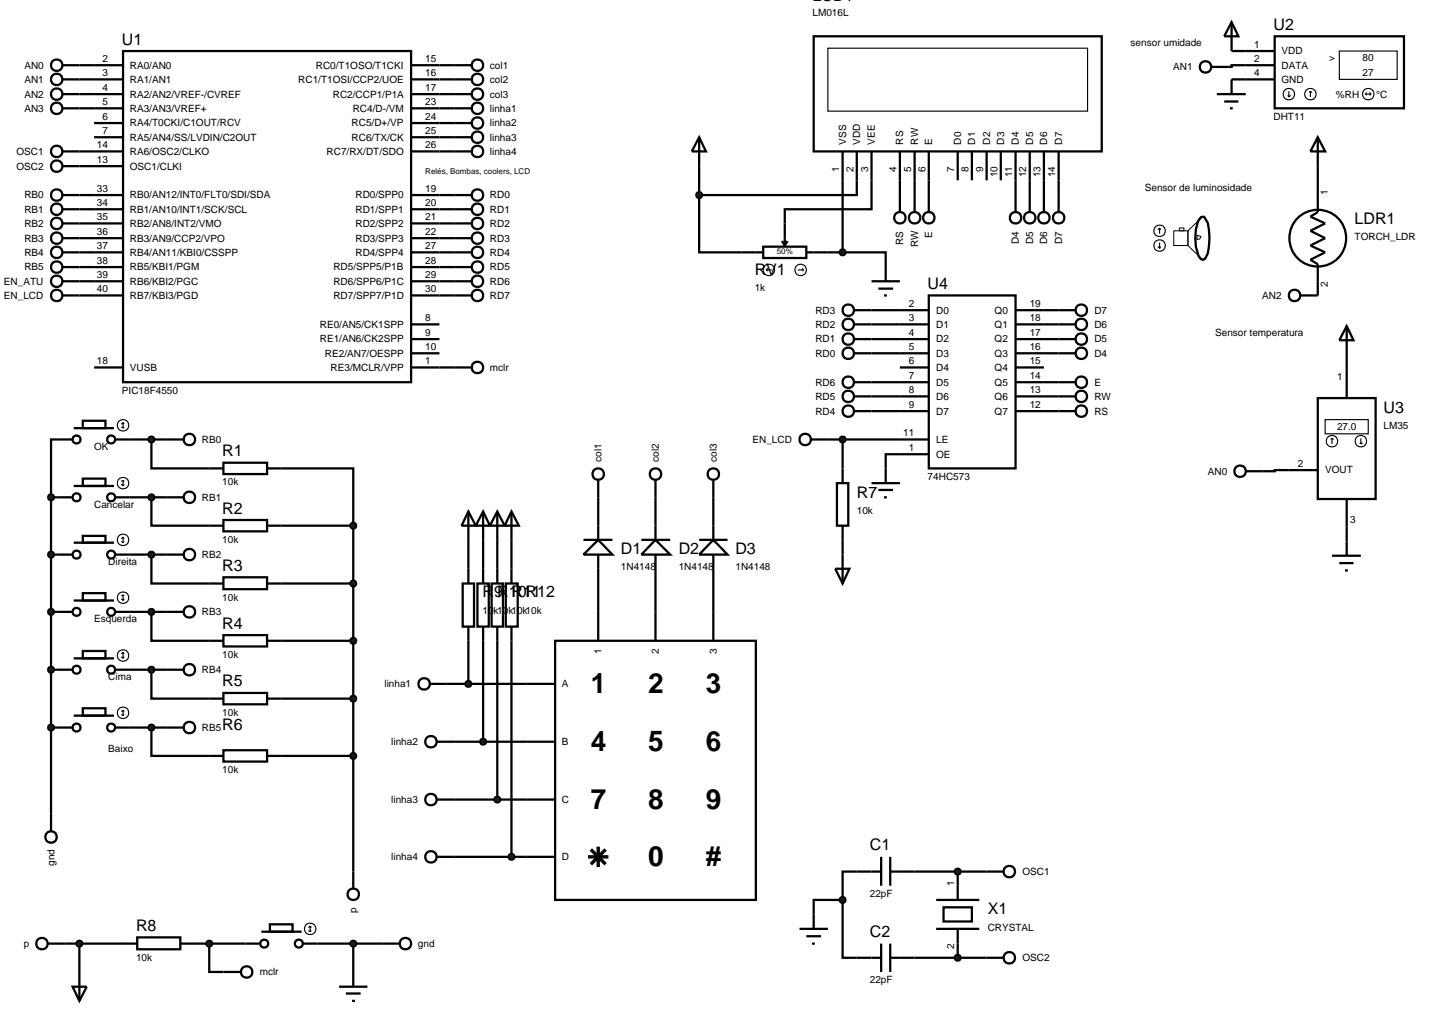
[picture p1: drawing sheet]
<svg xmlns="http://www.w3.org/2000/svg" width="257mm" height="180mm" viewBox="0 0 257 180" stroke-linecap="round" stroke-linejoin="round" font-family="sans-serif">
<g fill="none" stroke="#000" stroke-width=".4">
<path d="M14 11.5h7.7M14 14h7.7M14 19.1h7.7M14 16.6h7.7M21.7 9h50.8v58.4h-50.8zM72.5 11.5h7.6M72.5 14h7.6M72.5 19.1h7.6M72.5 16.6h7.6M217.2 14h2.5M217.2 9h2.5M219.7 11.5h-2.5v.3h-.6"/>
<path d="M14 34.4h7.7M14 36.9h7.7M14 39.4h7.7M14 26.7h7.7M14 29.3h7.7M16.6 24.2h5.1M16.6 21.7h5.1M72.5 34.4h7.6M72.5 36.9h7.6M72.5 39.4h7.6M72.5 26.7h7.6M72.5 24.2h7.6"/>
<path d="M72.5 21.7h7.6M123.3 34.4v10.1h7.5M123.3 29.3v5.1M148.6 31.8v12.7M151.1 31.8v2.6h-27.8M153.7 31.8v5.1h-15.3v2.5M158.7 31.8v2.6M161.3 31.8v2.6M163.8 31.8v2.6M179.1 31.8v2.6M181.6 31.8v2.6M184.1 31.8v2.6"/>
<path d="M186.7 31.8v2.6M232.4 29.3v5.1M14 42h7.7M14 44.5h7.7M14 47.1h7.7M14 49.6h7.7M14 52.1h7.7M72.5 42h7.6M72.5 44.5h7.6M72.5 47.1h7.6M72.5 49.6h7.6M72.5 52.1h7.6"/>
<path d="M72.5 57.2h5M72.5 59.8h5M146 44.5h2.6M148.6 44.5h7.6v2.6M153.7 54.7h5M153.7 57.2h5M153.7 59.8h5M184.1 54.7h2.6M184.1 57.2h2.6M184.1 59.8h2.6M232.4 49.6v2.5M10.2 77.5h-1.2v10.2"/>
<path d="M16.6 64.8h5.1M22.9 77.5h6.4M26.7 77.5v5.1h10.2M72.5 64.8h7.6M72.5 62.3h5M146 77.5h12.7M148.6 77.5v5.1M153.7 62.3h5M153.7 67.4h5M153.7 69.9h5M153.7 72.5h5M184.1 62.3h2.6"/>
<path d="M184.1 67.4h2.6M184.1 69.9h2.6M184.1 72.5h2.6M237.5 62.6v2.5M9 87.7v55.8M9 97.8h1.2M9 87.7h1.2M22.9 97.8h6.4M22.9 87.7h6.4M26.7 87.7v5h10.2M26.7 97.8v5.1h10.2M49.6 82.6h12.7v10.1"/>
<path d="M49.6 92.7h12.7M62.3 92.7v61M82.6 95.2v5.1M85.2 95.2v5.1M87.7 95.2v5.1M90.2 95.2v5.1M105.5 87.7v5M115.6 87.7v5M125.8 87.7v5M148.6 95.2v2.6M158.7 80.1h-2.5v2.5M227.3 82.9h-2.5v.2h-2.1"/>
<path d="M237.5 92.9v2.6M9 118.1h1.2M9 107.9h1.2M22.9 118.1h6.4M22.9 107.9h6.4M26.7 107.9v5.1h10.2M26.7 118.1v5.1h10.2M49.6 102.9h12.7M49.6 113h12.7M82.6 113v7.6M85.2 113v17.8M87.7 113v28"/>
<path d="M90.2 113v38.1M105.5 100.3v7.6M115.6 100.3v7.6M125.8 100.3v7.6M9 128.3h1.2M22.9 128.3h6.4M26.7 128.3v5h10.2M49.6 123.2h12.7M49.6 133.3h12.7M75.8 120.6h17M77 130.8h15.8M77 141h15.8"/>
<path d="M80.1 151.1h12.7M148.6 158.7v10.2h6.8M148.6 158.7h-5.1v5.1M155.4 153.7h-6.8v5M155.4 151.1v5.1M157 153.7h20M157 151.1v5.1M165.1 158.7h7.6M166.4 160h5v2.5h-5zM168.9 153.7v5M11.5 166.4h10.2M14 166.4v5"/>
<path d="M34.4 166.4h8.9M36.9 166.4v5h2.5M56 166.4h11.4M62.3 166.4v5M141 163.8h5M142.2 165.1h2.6M143.2 166.4h.5M155.4 166.4v5M157 168.9h20M157 166.4v5M165.1 163.8h7.6M168.9 163.8v5.1"/>
<circle cx="74.8" cy="120.6" r="1.01"/>
<circle cx="76" cy="130.8" r="1.01"/>
<circle cx="76" cy="141" r="1.01"/>
<circle cx="178" cy="153.7" r="1.01"/>
<circle cx="178" cy="168.9" r="1.01"/>
</g>
<g fill="#004000" stroke="#000" stroke-width=".4">
<path d="M148.3 158.3l.3-.1-.5 .5zM148.6 158.2l.3 .1 .2 .4zM149.1 158.7l-.2 .4-.3 .1zM148.1 158.7l.5 .5-.4-.2z"/>
<path d="M168.6 168.5l.3-.1-.5 .5zM168.9 168.4l.4 .2 .1 .3zM169.4 168.9l-.2 .4-.3 .1zM168.4 168.9l.5 .5-.3-.1z"/>
<path d="M168.5 153.4l.4-.2-.5 .5zM168.9 153.2l.3 .1 .2 .4zM169.4 153.7l-.2 .4-.3 .1zM168.4 153.7l.5 .5-.3-.1z"/>
</g>
<g fill="#004000">
<path d="M148.6 158.2l.5 .5-.5 .5-.5-.5z"/>
<path d="M168.4 168.9l.5-.5 .5 .5-.5 .5z"/>
<path d="M168.4 153.7l.5-.5 .5 .5-.5 .5z"/>
</g>
<g fill="none" stroke="#000" stroke-width=".4">
<path d="M11 11.5h3M11 14h3M10.2 77.5h2.6M13 75.5h7.1M14.6 74.2h4v1.3h-4zM20.4 77.5h2.5M10.2 87.7h2.6M10.2 97.8h2.6M13 85.7h7.1M13 95.7h7.1M14.6 84.4h4v1.3h-4zM14.6 94.5h4v1.2h-4z"/>
<path d="M20.4 87.7h2.5M20.4 97.8h2.5M10.2 107.9h2.6M10.2 118.1h2.6M13 105.9h7.1M13 116.1h7.1M14.6 104.6h4v1.3h-4zM14.6 114.8h4v1.3h-4zM20.4 107.9h2.5M20.4 118.1h2.5M10.2 128.3h2.6M13 126.2h7.1"/>
<path d="M14.6 124.9h4v1.3h-4zM20.4 128.3h2.5"/>
<circle cx="10" cy="14" r="1.01"/>
<circle cx="10" cy="11.5" r="1.01"/>
<circle cx="13.5" cy="77.5" r=".7"/>
<circle cx="19.6" cy="77.5" r=".7"/>
<circle cx="13.5" cy="97.8" r=".7"/>
<circle cx="13.5" cy="87.7" r=".7"/>
<circle cx="19.6" cy="97.8" r=".7"/>
<circle cx="19.6" cy="87.7" r=".7"/>
<circle cx="13.5" cy="107.9" r=".7"/>
<circle cx="13.5" cy="118.1" r=".7"/>
<circle cx="19.6" cy="107.9" r=".7"/>
<circle cx="19.6" cy="118.1" r=".7"/>
<circle cx="13.5" cy="128.3" r=".7"/>
<circle cx="19.6" cy="128.3" r=".7"/>
</g>
<g fill="none" stroke="#000" stroke-width=".2">
<path d="M21.4 75.3l.3 .2M21.7 74.5v1M21.7 74.5l-.3 .3M21.7 74.5l.2 .3M21.9 75.3l-.2 .2M21.4 85.4l.3 .3M21.4 95.5l.3 .2M21.7 84.7v1M21.7 94.7v1M21.7 84.7l-.3 .2M21.7 84.7l.2 .2M21.7 94.7l-.3 .3"/>
<path d="M21.7 94.7l.2 .3M21.9 85.4l-.2 .3M21.9 95.5l-.2 .2M21.4 105.6l.3 .3M21.4 115.8l.3 .3M21.7 104.9v1M21.7 115v1.1M21.7 104.9l-.3 .2M21.7 104.9l.2 .2M21.7 115l-.3 .3M21.7 115l.2 .3M21.9 105.6l-.2 .3"/>
<path d="M21.9 115.8l-.2 .3M21.4 126l.3 .2M21.7 125.2v1M21.7 125.2l-.3 .3M21.7 125.2l.2 .3M21.9 126l-.2 .2"/>
<circle cx="21.7" cy="75" r="1.01"/>
<circle cx="21.7" cy="95.2" r="1.01"/>
<circle cx="21.7" cy="85.2" r="1.01"/>
<circle cx="21.7" cy="105.4" r="1.01"/>
<circle cx="21.7" cy="115.6" r="1.01"/>
<circle cx="21.7" cy="125.7" r="1.01"/>
</g>
<g fill="#004000" stroke="#000" stroke-width=".4">
<path d="M8.6 128l.4-.2-.5 .5zM9 127.8l.4 .2 .1 .3zM9 128.8l.5-.5-.2 .4zM8.5 128.3l.5 .5-.3-.1z"/>
<path d="M8.7 117.7l.3-.1-.5 .5zM9 117.6l.4 .2 .1 .3zM9.5 118.1l-.1 .3-.4 .2zM8.5 118.1l.5 .5-.3-.1z"/>
<path d="M8.6 107.6l.4-.2-.5 .5zM9 107.4l.4 .2 .1 .3zM9.5 107.9l-.1 .3-.4 .2zM8.5 107.9l.5 .5-.3-.1z"/>
<path d="M8.6 97.5l.4-.2-.5 .5zM9 97.3l.4 .2 .1 .3zM9.5 97.8l-.1 .3-.4 .2zM8.5 97.8l.5 .5-.3-.1z"/>
<path d="M8.6 87.4l.4-.2-.5 .5zM9 87.2l.4 .2 .1 .3zM9.5 87.7l-.1 .3-.4 .2zM8.5 87.7l.5 .5-.4-.2z"/>
</g>
<g fill="#004000">
<path d="M8.5 128.3l.5-.5 .5 .5-.5 .5z"/>
<path d="M8.5 118.1l.5-.5 .5 .5-.5 .5z"/>
<path d="M8.5 107.9l.5-.5 .5 .5-.5 .5z"/>
<path d="M8.5 97.8l.5-.5 .5 .5-.5 .5z"/>
<path d="M8.5 87.7l.5-.5 .5 .5-.5 .5z"/>
</g>
<g fill="none" stroke="#000" stroke-width=".4">
<path d="M11 34.4h3M11 36.9h3M11 39.4h3M11 26.7h3M11 29.3h3M11 42h3M11 44.5h3M11 47.1h3M11 49.6h3M11 52.1h3M29.3 77.5h3M29.3 97.8h3"/>
<path d="M29.3 87.7h3M36.9 82.6h2.5M39.4 81.6h7.7v2h-7.7zM47.1 82.6h2.5M29.3 118.1h3M29.3 107.9h3M29.3 128.3h3"/>
<circle cx="10" cy="26.7" r="1.01"/>
<circle cx="10" cy="29.3" r="1.01"/>
<circle cx="10" cy="39.4" r="1.01"/>
<circle cx="10" cy="34.4" r="1.01"/>
<circle cx="10" cy="36.9" r="1.01"/>
<circle cx="10" cy="52.1" r="1.01"/>
<circle cx="10" cy="42" r="1.01"/>
<circle cx="10" cy="47.1" r="1.01"/>
<circle cx="10" cy="49.6" r="1.01"/>
<circle cx="10" cy="44.5" r="1.01"/>
<circle cx="33.4" cy="77.5" r="1.01"/>
<circle cx="33.4" cy="87.7" r="1.01"/>
<circle cx="33.4" cy="97.8" r="1.01"/>
<circle cx="33.4" cy="118.1" r="1.01"/>
<circle cx="33.4" cy="107.9" r="1.01"/>
<circle cx="33.4" cy="128.3" r="1.01"/>
</g>
<path d="M26.3 77.2l.4-.2-.5 .5zM26.7 77l.4 .2 .1 .3zM26.7 78l.5-.5-.1 .3zM26.2 77.5l.5 .5-.4-.2z" fill="#004000" stroke="#000" stroke-width=".4"/>
<path d="M26.2 77.5l.5-.5 .5 .5-.5 .5z" fill="#004000"/>
<path d="M36.9 92.7h2.5M39.4 91.7h7.7v2h-7.7zM47.1 92.7h2.5" fill="none" stroke="#000" stroke-width=".4"/>
<path d="M26.3 87.4l.4-.2-.5 .5zM26.7 87.2l.4 .2 .1 .3zM27.2 87.7l-.1 .3-.4 .2zM26.2 87.7l.5 .5-.4-.2z" fill="#004000" stroke="#000" stroke-width=".4"/>
<path d="M26.2 87.7l.5-.5 .5 .5-.5 .5z" fill="#004000"/>
<path d="M36.9 102.9h2.5M36.9 113h2.5M39.4 101.8h7.7v2.1h-7.7zM39.4 112h7.7v2h-7.7zM47.1 102.9h2.5M47.1 113h2.5M36.9 123.2h2.5M36.9 133.3h2.5M39.4 122.2h7.7v2h-7.7zM39.4 132.3h7.7v2h-7.7zM47.1 123.2h2.5M47.1 133.3h2.5" fill="none" stroke="#000" stroke-width=".4"/>
<g fill="#004000" stroke="#000" stroke-width=".4">
<path d="M26.4 97.4l.3-.1-.5 .5zM26.7 97.3l.3 .1 .2 .4zM27.2 97.8l-.1 .3-.4 .2zM26.2 97.8l.5 .5-.4-.2z"/>
<path d="M26.4 107.5l.3-.1-.5 .5zM26.7 107.4l.3 .1 .2 .4zM27.2 107.9l-.1 .3-.4 .2zM26.2 107.9l.5 .5-.4-.2z"/>
<path d="M26.4 117.7l.3-.1-.5 .5zM26.7 117.6l.4 .2 .1 .3zM27.2 118.1l-.2 .4-.3 .1zM26.2 118.1l.5 .5-.4-.2z"/>
<path d="M26.4 127.9l.3-.1-.5 .5zM26.7 127.8l.3 .1 .2 .4zM26.7 128.8l.5-.5-.2 .4zM26.2 128.3l.5 .5-.3-.1z"/>
</g>
<g fill="#004000">
<path d="M26.7 97.3l.5 .5-.5 .5-.5-.5z"/>
<path d="M26.7 107.4l.5 .5-.5 .5-.5-.5z"/>
<path d="M26.7 117.6l.5 .5-.5 .5-.5-.5z"/>
<path d="M26.7 127.8l.5 .5-.5 .5-.5-.5z"/>
</g>
<g fill="none" stroke="#000" stroke-width=".4">
<path d="M11 19.1h3M11 16.6h3M80.1 14h3M80.1 19.1h3M80.1 16.6h3M80.1 24.2h3M80.1 21.7h3M8.5 166.4h3M12.8 174h2.5l-1.3 2.5zM14 171.4v5.1M21.7 166.4h2.5M24.2 165.3h7.6v2.1h-7.6z"/>
<path d="M31.8 166.4h2.6M39.4 171.4h3.1M43.3 166.4h2.5M46.1 164.3h7.1M47.6 163h4v1.3h-4zM53.4 166.4h2.6M59.8 174h5M61 175.2h2.6M62.1 176.5h.5M62.3 171.4v2.6M67.4 166.4h3"/>
<circle cx="10" cy="16.6" r="1.01"/>
<circle cx="10" cy="19.1" r="1.01"/>
<circle cx="84.2" cy="19.1" r="1.01"/>
<circle cx="84.2" cy="16.6" r="1.01"/>
<circle cx="84.2" cy="14" r="1.01"/>
<circle cx="84.2" cy="24.2" r="1.01"/>
<circle cx="84.2" cy="21.7" r="1.01"/>
<circle cx="7.4" cy="166.4" r="1.01"/>
<circle cx="43.5" cy="171.4" r="1.01"/>
<circle cx="46.6" cy="166.4" r=".7"/>
<circle cx="52.7" cy="166.4" r=".7"/>
<circle cx="71.5" cy="166.4" r="1.01"/>
</g>
<g fill="none" stroke="#000" stroke-width=".2">
<path d="M54.4 164.1l.3 .2M54.7 163.3v1M54.7 163.3l-.3 .3M54.7 163.3l.2 .3M54.9 164.1l-.2 .2"/>
<circle cx="54.7" cy="163.8" r="1.01"/>
</g>
<g fill="#004000" stroke="#000" stroke-width=".4">
<path d="M36.6 166l.3-.1-.5 .5zM36.9 165.9l.3 .1 .2 .4zM36.9 166.9l.5-.5-.2 .4zM36.4 166.4l.5 .5-.4-.2z"/>
<path d="M13.7 166l.3-.1-.5 .5zM14 165.9l.4 .2 .1 .3zM14.5 166.4l-.1 .3-.4 .2zM13.5 166.4l.5 .5-.3-.1z"/>
<path d="M61.9 166.1l.4-.2-.5 .5zM62.3 165.9l.3 .1 .2 .4zM62.3 166.9l.5-.5-.2 .4zM61.8 166.4l.5 .5-.4-.2z"/>
</g>
<g fill="#004000">
<path d="M36.4 166.4l.5-.5 .5 .5-.5 .5z"/>
<path d="M13.5 166.4l.5-.5 .5 .5-.5 .5z"/>
<path d="M61.8 166.4l.5-.5 .5 .5-.5 .5z"/>
</g>
<g fill="none" stroke="#000" stroke-width=".4">
<path d="M80.1 64.8h3M9 143.5v3M62.3 153.7v3"/>
<circle cx="84.2" cy="64.8" r="1.01"/>
<circle cx="9" cy="147.6" r="1.01"/>
<circle cx="62.3" cy="157.7" r="1.01"/>
</g>
<g fill="#004000" stroke="#000" stroke-width=".4">
<path d="M62 92.3l.3-.1-.5 .5zM62.3 92.2l.4 .2 .1 .3zM62.3 93.2l.5-.5-.2 .4zM61.8 92.7l.5 .5-.4-.2z"/>
<path d="M62 102.5l.3-.1-.5 .5zM62.3 102.4l.3 .1 .2 .4zM62.3 103.4l.5-.5-.2 .4zM61.8 102.9l.5 .5-.3-.1z"/>
<path d="M61.9 112.7l.4-.2-.5 .5zM62.3 112.5l.4 .2 .1 .3zM62.3 113.5l.5-.5-.2 .4zM61.8 113l.5 .5-.3-.1z"/>
<path d="M62 122.8l.3-.1-.5 .5zM62.3 122.7l.3 .1 .2 .4zM62.8 123.2l-.1 .3-.4 .2zM61.8 123.2l.5 .5-.4-.2z"/>
<path d="M62 132.9l.3-.1-.5 .5zM62.3 132.8l.3 .1 .2 .4zM62.8 133.3l-.1 .3-.4 .2zM61.8 133.3l.5 .5-.4-.2z"/>
</g>
<g fill="#004000">
<path d="M62.3 92.2l.5 .5-.5 .5-.5-.5z"/>
<path d="M61.8 102.9l.5-.5 .5 .5-.5 .5z"/>
<path d="M61.8 113l.5-.5 .5 .5-.5 .5z"/>
<path d="M61.8 123.2l.5-.5 .5 .5-.5 .5z"/>
<path d="M62.3 132.8l.5 .5-.5 .5-.5-.5z"/>
</g>
<g fill="none" stroke="#000" stroke-width=".4">
<path d="M80.1 11.5h3M143.5 6.4h50.8v20.3h-50.8zM213.6 11.8h3M214.6 16.6h5.1M215.9 17.9h2.5M216.9 19.1h.5M217.2 3.9l1.2 2.5h-2.5zM217.2 3.9v5.1M217.2 14v2.6M219.7 11.5h5.1M219.7 9h5.1M219.7 14h5.1"/>
<path d="M224.8 6.4h22.8v12.7h-22.8zM80.1 34.4h3M80.1 36.9h3M80.1 39.4h3M148.6 26.7v5.1M151.1 26.7v5.1M153.7 26.7v5.1M158.7 26.7v5.1M161.3 26.7v5.1M163.8 26.7v5.1M168.9 26.7v5.1M171.4 26.7v5.1"/>
<path d="M174 26.7v5.1M176.5 26.7v5.1M179.1 26.7v5.1M181.6 26.7v5.1M184.1 26.7v5.1M186.7 26.7v5.1M211.8 38.3l.3-.1 .3 .1 .6 1a12.3 12.3 0 0 1 0 5.4l-.4 .8-.5 .3-.3-.1-.4-.5a8.8 8.8 0 0 1 0-6.4zM232.4 24.2l1.3 2.5h-2.6zM232.4 24.2v5.1M232.4 34.4v3l-1.3 .8 2.6 1.2-2.6 1.3 2.6 1.3-2.6 1.3 2.6 1.2-2.6 1.3 1.3 .8v3M80.1 52.1h3M80.1 42h3"/>
<path d="M80.1 44.5h3M80.1 47.1h3M80.1 49.6h3M229.3 52.1h3.1M237.5 57.5l1.2 2.5h-2.5zM237.5 57.5v5.1M232.4 70.2h10.2v17.8h-10.2zM237.5 65.1v5.1M219.7 83.1h3M227.3 82.9h5.1M234.9 98h5.1M236.2 99.3h2.5"/>
<path d="M237.5 88v4.9M237.5 95.5v2.5M81.6 102.9h2v7.6h-2zM82.6 100.3v2.6M82.6 110.5v2.5M97.9 113h35.4v45.7h-35.4zM105.5 107.9v5.1M115.6 107.9v5.1M125.8 107.9v5.1M237.2 100.6h.5M92.8 120.6h5.1M92.8 130.8h5.1"/>
<path d="M77 151.1h3.1M92.8 141h5.1M92.8 151.1h5.1"/>
<circle cx="84.2" cy="11.5" r="1.01"/>
<circle cx="212.6" cy="11.8" r="1.01"/>
<circle cx="84.2" cy="36.9" r="1.01"/>
<circle cx="84.2" cy="34.4" r="1.01"/>
<circle cx="84.2" cy="39.4" r="1.01"/>
<circle cx="84.2" cy="49.6" r="1.01"/>
<circle cx="84.2" cy="44.5" r="1.01"/>
<circle cx="84.2" cy="47.1" r="1.01"/>
<circle cx="84.2" cy="42" r="1.01"/>
<circle cx="84.2" cy="52.1" r="1.01"/>
<circle cx="228.3" cy="52.1" r="1.01"/>
<circle cx="232.4" cy="42" r="5"/>
<circle cx="218.7" cy="83.1" r="1.01"/>
<circle cx="76" cy="151.1" r="1.01"/>
</g>
<path d="M103.7 151.1h3.6M104.2 149.8l2.6 2.6M105.5 149.3v3.6M106.8 149.8l-2.6 2.6" fill="none" stroke="#000" stroke-width=".6" stroke-linecap="butt"/>
<g fill="none" stroke="#000" stroke-width=".2">
<path d="M146 8.5h45.8v11.1h-45.8zM227.1 16.8l.2 .3M227.3 16.1v1M227.6 16.8l-.3 .3M231.1 16.1l-.2 .2M231.1 16.1l.3 .2M231.1 16.1v1M236.2 9h10.2v5h-10.2zM240.8 16.6h1M240.8 16.6l.2 .2M241 16.3l-.2 .3M241.5 16.3l.3 .3"/>
<path d="M241.8 16.6l-.3 .2M204.2 43.5l.3 .3M204.5 40.2l-.3 .3M204.5 40.2l.2 .3M204.5 40.2v1M204.5 42.8v1M204.7 43.5l-.2 .3M233.7 74h7.6v2.5h-7.6zM234.9 77.3l.3 .2M234.9 77.3l-.2 .2M234.9 77.3v1M239.8 78.1l.2 .2"/>
<path d="M240 77.3v1M240.3 78.1l-.3 .2"/>
<circle cx="227.3" cy="16.6" r="1.01"/>
<circle cx="231.1" cy="16.6" r="1.01"/>
<circle cx="241.3" cy="16.6" r="1.01"/>
<circle cx="204.5" cy="40.7" r="1.01"/>
<circle cx="204.5" cy="43.3" r="1.01"/>
<circle cx="234.9" cy="77.8" r="1.01"/>
<circle cx="240" cy="77.8" r="1.01"/>
</g>
<path d="M211.8 38.3a5 5 0 0 0-1 3.7l.1 1.5 .5 1.7 .4 .5 .3 .1-2.6-2.5v-2.6l2.6-2.5zM207 40.7h2.5v2.6h-2.5zM208 40.2h.8v.5h-.8zM211.1 41.5l.7 .2-.2 .4-.5 .1z" fill="none" stroke="#000" stroke-width=".18"/>
<path d="M82.2 120.3l.4-.2-.5 .5zM82.6 120.1l.4 .2 .1 .3zM83.1 120.6l-.1 .3-.4 .2zM82.1 120.6l.5 .5-.3-.1z" fill="#004000" stroke="#000" stroke-width=".4"/>
<path d="M82.1 120.6l.5-.5 .5 .5-.5 .5z" fill="#004000"/>
<path d="M84.2 102.9h2v7.6h-2zM85.2 100.3v2.6M85.2 110.5v2.5M86.7 102.9h2v7.6h-2zM87.7 100.3v2.6M87.7 110.5v2.5M89.2 102.9h2.1v7.6h-2.1zM90.2 100.3v2.6M90.2 110.5v2.5" fill="none" stroke="#000" stroke-width=".4"/>
<g fill="#004000" stroke="#000" stroke-width=".4">
<path d="M84.9 130.4l.3-.1-.5 .5zM85.2 130.3l.4 .2 .1 .3zM85.7 130.8l-.1 .3-.4 .2zM84.7 130.8l.5 .5-.3-.1z"/>
<path d="M87.3 140.7l.4-.2-.5 .5zM87.7 140.5l.3 .1 .2 .4zM87.7 141.5l.5-.5-.2 .4zM87.2 141l.5 .5-.3-.1z"/>
<path d="M89.8 150.8l.4-.2-.5 .5zM90.2 150.6l.4 .2 .1 .3zM90.7 151.1l-.2 .4-.3 .1zM89.7 151.1l.5 .5-.4-.2z"/>
</g>
<g fill="#004000">
<path d="M84.7 130.8l.5-.5 .5 .5-.5 .5z"/>
<path d="M87.2 141l.5-.5 .5 .5-.5 .5z"/>
<path d="M90.2 150.6l.5 .5-.5 .5-.5-.5z"/>
</g>
<g fill="none" stroke="#000" stroke-width=".4">
<path d="M80.1 26.7h3M123.3 24.2l1.2 2.5h-2.5zM123.3 24.2v5.1M153.7 49.6h5M154.9 50.9h2.6M155.9 52.1h.5M156.2 47.1v2.5M158.7 54.7h5.1M158.7 57.2h5.1M158.7 59.8h5.1M163.8 52.1h15.3v30.5h-15.3zM179.1 54.7h5"/>
<path d="M179.1 57.2h5M179.1 59.8h5M186.7 54.7h3M186.7 57.2h3M186.7 59.8h3M143 77.5h3M158.7 62.3h5.1M158.7 64.8h5.1M158.7 67.4h5.1M158.7 69.9h5.1M158.7 72.5h5.1M158.7 77.5h5.1"/>
<path d="M179.1 62.3h5M179.1 64.8h5M179.1 67.4h5M179.1 69.9h5M179.1 72.5h5M186.7 62.3h3M186.7 67.4h3M186.7 69.9h3M186.7 72.5h3M82.6 90.2l1.3 2.5h-2.5zM82.6 90.2v5M85.2 90.2l1.2 2.5h-2.5z"/>
<path d="M85.2 90.2v5M87.7 90.2l1.3 2.5h-2.6zM87.7 90.2v5M90.2 90.2l1.3 2.5h-2.5zM90.2 90.2v5M102.9 95.2h5.1M105.5 95.2l2.5 2.6h-5.1zM105.5 84.7v3M105.5 92.7v2.5M105.5 97.8v2.5M113.1 95.2h5.1M115.6 95.2l2.6 2.6h-5.1z"/>
<path d="M115.6 84.7v3M115.6 92.7v2.5M115.6 97.8v2.5M123.3 95.2h5M125.8 95.2l2.5 2.6h-5zM125.8 84.7v3M125.8 92.7v2.5M125.8 97.8v2.5M147.6 85.2h2v7.5h-2zM148.6 82.6v2.6M148.6 92.7v2.5M148.6 97.8v5.1"/>
<path d="M153.7 85.2h5M154.9 86.4h2.6M155.9 87.7h.5M156.2 82.6v2.6M158.7 80.1h5.1M147.3 100.3h2.5l-1.2 2.6z"/>
<circle cx="84.2" cy="26.7" r="1.01"/>
<circle cx="190.7" cy="57.2" r="1.01"/>
<circle cx="190.7" cy="59.8" r="1.01"/>
<circle cx="190.7" cy="54.7" r="1.01"/>
<circle cx="142" cy="77.5" r="1.01"/>
<circle cx="190.7" cy="62.3" r="1.01"/>
<circle cx="190.7" cy="69.9" r="1.01"/>
<circle cx="190.7" cy="72.5" r="1.01"/>
<circle cx="190.7" cy="67.4" r="1.01"/>
<circle cx="105.5" cy="83.6" r="1.01"/>
<circle cx="115.6" cy="83.6" r="1.01"/>
<circle cx="125.8" cy="83.6" r="1.01"/>
</g>
<path d="M148.2 77.2l.4-.2-.5 .5zM148.6 77l.3 .1 .2 .4zM148.6 78l.5-.5-.2 .4zM148.1 77.5l.5 .5-.3-.1z" fill="#004000" stroke="#000" stroke-width=".4"/>
<path d="M148.6 77l.5 .5-.5 .5-.5-.5z" fill="#004000"/>
<g fill="none" stroke="#000" stroke-width=".4">
<path d="M138.4 39.4v3.9M158.7 34.4v3M161.3 34.4v3M163.8 34.4v3M179.1 34.4v3M181.6 34.4v3M184.1 34.4v3M186.7 34.4v3M130.8 44.5h3.8M134.6 43.5h7.6v2h-7.6zM137.9 42.5l.5 .8M138.9 42.5l-.5 .8"/>
<path d="M142.2 44.5h3.8M150.6 54.7h3.1M150.6 57.2h3.1M150.6 59.8h3.1M150.6 62.3h3.1M150.6 67.4h3.1M150.6 69.9h3.1M150.6 72.5h3.1"/>
<circle cx="158.7" cy="38.4" r="1.01"/>
<circle cx="161.3" cy="38.4" r="1.01"/>
<circle cx="163.8" cy="38.4" r="1.01"/>
<circle cx="179.1" cy="38.4" r="1.01"/>
<circle cx="181.6" cy="38.4" r="1.01"/>
<circle cx="184.1" cy="38.4" r="1.01"/>
<circle cx="186.7" cy="38.4" r="1.01"/>
<circle cx="149.6" cy="54.7" r="1.01"/>
<circle cx="149.6" cy="59.8" r="1.01"/>
<circle cx="149.6" cy="57.2" r="1.01"/>
<circle cx="149.6" cy="67.4" r="1.01"/>
<circle cx="149.6" cy="72.5" r="1.01"/>
<circle cx="149.6" cy="62.3" r="1.01"/>
<circle cx="149.6" cy="69.9" r="1.01"/>
</g>
<g fill="none" stroke="#000" stroke-width=".2">
<path d="M135.1 47.6h1M135.1 47.6l.3 .2M135.4 47.3l-.3 .3M140.7 47.6h1M141.5 47.3l.2 .3M141.7 47.6l-.2 .2"/>
<circle cx="135.6" cy="47.6" r="1.01"/>
<circle cx="141.2" cy="47.6" r="1.01"/>
</g>
<g fill="#004000" stroke="#000" stroke-width=".4">
<path d="M122.9 34.1l.4-.2-.5 .5zM123.3 33.9l.4 .2 .1 .3zM123.8 34.4l-.1 .3-.4 .2zM122.8 34.4l.5 .5-.3-.1z"/>
<path d="M148.3 44.1l.3-.1-.5 .5zM148.6 44l.3 .1 .2 .4zM148.6 45l.5-.5-.2 .4zM148.1 44.5l.5 .5-.3-.1z"/>
</g>
<g fill="#004000">
<path d="M122.8 34.4l.5-.5 .5 .5-.5 .5z"/>
<path d="M148.6 44l.5 .5-.5 .5-.5-.5z"/>
</g>
<g font-size="4.9">
<text x="104.2" y="122.3">1</text>
<text x="114.3" y="122.3">2</text>
<text x="124.5" y="122.3">3</text>
<text x="104.2" y="132.5">4</text>
<text x="114.3" y="132.5">5</text>
<text x="124.5" y="132.5">6</text>
<text x="104.2" y="142.7">7</text>
<text x="114.3" y="142.7">8</text>
<text x="124.5" y="142.7">9</text>
<text x="114.3" y="152.8">0</text>
<text x="124.5" y="152.8">#</text>
</g>
<g font-size="2.8">
<text x="143.3" y=".2">LCD1</text>
<text x="224.6" y="5.3">U2</text>
<text x="21.5" y="7.9">U1</text>
<text x="238.9" y="39.5">LDR1</text>
<text x="133.1" y="48.5">RV1</text>
<text x="163.6" y="51">U4</text>
<text x="244" y="72.8">U3</text>
<text x="39.2" y="80.5">R1</text>
<text x="151.1" y="87.8">R7</text>
<text x="39.2" y="90.6">R2</text>
<text x="39.2" y="100.7">R3</text>
<text x="109.5" y="97.8">D1</text>
<text x="119.7" y="97.8">D2</text>
<text x="129.7" y="97.8">D3</text>
<text x="85.1" y="105.4">R9R10R12</text>
<text x="90.2" y="105.4">R11</text>
<text x="39.2" y="110.9">R4</text>
<text x="39.2" y="121.1">R5</text>
<text x="39.2" y="128.7">R6</text>
<text x="153.4" y="150">C1</text>
<text x="174.2" y="161.3">X1</text>
<text x="24" y="164.2">R8</text>
<text x="153.4" y="165.2">C2</text>
</g>
<g font-size="1.8">
<text x="143.3" y="2.9">LM016L</text>
<text x="18.1" y="10.9">2</text>
<text x="75" y="10.9">15</text>
<text x="199.4" y="8.2">sensor umidade</text>
<text x="221.2" y="10.9">2</text>
<text x="221.2" y="8.4">1</text>
<text x="226" y="9.6">VDD</text>
<text x="234.4" y="10.8">&gt;</text>
<text x="240.3" y="10.8">80</text>
<text x="4.3" y="12.1">AN0</text>
<text x="4.3" y="14.6">AN1</text>
<text x="4.3" y="17.2">AN2</text>
<text x="18.1" y="13.4">3</text>
<text x="18.1" y="16">4</text>
<text x="22.9" y="12.1">RA0/AN0</text>
<text x="22.9" y="14.6">RA1/AN1</text>
<text x="22.9" y="17.2">RA2/AN2/VREF-/CVREF</text>
<text x="52.6" y="14.6">RC1/T1OSI/CCP2/UOE</text>
<text x="55.7" y="12.1">RC0/T1OSO/T1CKI</text>
<text x="58.7" y="17.2">RC2/CCP1/P1A</text>
<text x="75" y="13.4">16</text>
<text x="75" y="16">17</text>
<text x="86.4" y="14.6">col2</text>
<text x="86.4" y="17.2">col3</text>
<text x="86.4" y="12.1">col1</text>
<text x="206.9" y="12.4">AN1</text>
<text x="221.2" y="13.4">4</text>
<text x="226" y="12.1">DATA</text>
<text x="226" y="14.6">GND</text>
<text x="235.6" y="17.2">%RH</text>
<text x="240.3" y="13.4">27</text>
<text x="242.7" y="17.2">°C</text>
<text x="4.3" y="19.7">AN3</text>
<text x="18.1" y="18.5">5</text>
<text x="18.1" y="21.1">6</text>
<text x="18.1" y="23.6">7</text>
<text x="22.9" y="19.7">RA3/AN3/VREF+</text>
<text x="22.9" y="22.3">RA4/T0CKI/C1OUT/RCV</text>
<text x="62" y="22.3">RC5/D+/VP</text>
<text x="62.2" y="19.7">RC4/D-/VM</text>
<text x="75" y="18.5">23</text>
<text x="75" y="21.1">24</text>
<text x="75" y="23.6">25</text>
<text x="86.4" y="22.3">linha2</text>
<text x="86.4" y="19.7">linha1</text>
<text x="224.6" y="21.1">DHT11</text>
<text x="2.9" y="27.3">OSC1</text>
<text x="2.9" y="29.9">OSC2</text>
<text x="17.1" y="26.1">14</text>
<text x="17.1" y="28.7">13</text>
<text x="22.9" y="24.8">RA5/AN4/SS/LVDIN/C2OUT</text>
<text x="22.9" y="27.3">RA6/OSC2/CLKO</text>
<text x="22.9" y="29.9">OSC1/CLKI</text>
<text x="57.6" y="27.3">RC7/RX/DT/SDO</text>
<text x="62" y="24.8">RC6/TX/CK</text>
<text x="75" y="26.1">26</text>
<text x="86.4" y="24.8">linha3</text>
<text x="86.4" y="27.3">linha4</text>
<text x="149.2" y="25.5" transform="rotate(-90 149.2 25.5)">VSS</text>
<text x="151.7" y="25.5" transform="rotate(-90 151.7 25.5)">VDD</text>
<text x="154.3" y="25.5" transform="rotate(-90 154.3 25.5)">VEE</text>
<text x="159.3" y="25.5" transform="rotate(-90 159.3 25.5)">RS</text>
<text x="161.9" y="25.5" transform="rotate(-90 161.9 25.5)">RW</text>
<text x="164.4" y="25.5" transform="rotate(-90 164.4 25.5)">E</text>
<text x="169.5" y="25.5" transform="rotate(-90 169.5 25.5)">D0</text>
<text x="172" y="25.5" transform="rotate(-90 172 25.5)">D1</text>
<text x="174.6" y="25.5" transform="rotate(-90 174.6 25.5)">D2</text>
<text x="177.1" y="25.5" transform="rotate(-90 177.1 25.5)">D3</text>
<text x="179.7" y="25.5" transform="rotate(-90 179.7 25.5)">D4</text>
<text x="182.2" y="25.5" transform="rotate(-90 182.2 25.5)">D5</text>
<text x="184.7" y="25.5" transform="rotate(-90 184.7 25.5)">D6</text>
<text x="187.3" y="25.5" transform="rotate(-90 187.3 25.5)">D7</text>
<text x="4.3" y="35">RB0</text>
<text x="17.1" y="33.8">33</text>
<text x="22.9" y="35">RB0/AN12/INT0/FLT0/SDI/SDA</text>
<text x="62.7" y="35">RD0/SPP0</text>
<text x="75" y="33.8">19</text>
<text x="86.4" y="35">RD0</text>
<text x="148" y="30.3" transform="rotate(-90 148 30.3)">1</text>
<text x="150.5" y="30.3" transform="rotate(-90 150.5 30.3)">2</text>
<text x="153.1" y="30.3" transform="rotate(-90 153.1 30.3)">3</text>
<text x="158.1" y="30.3" transform="rotate(-90 158.1 30.3)">4</text>
<text x="160.7" y="30.3" transform="rotate(-90 160.7 30.3)">5</text>
<text x="163.2" y="30.3" transform="rotate(-90 163.2 30.3)">6</text>
<text x="168.3" y="30.3" transform="rotate(-90 168.3 30.3)">7</text>
<text x="170.8" y="30.3" transform="rotate(-90 170.8 30.3)">8</text>
<text x="173.4" y="30.3" transform="rotate(-90 173.4 30.3)">9</text>
<text x="175.9" y="31.3" transform="rotate(-90 175.9 31.3)">10</text>
<text x="178.5" y="31.3" transform="rotate(-90 178.5 31.3)">11</text>
<text x="181" y="31.3" transform="rotate(-90 181 31.3)">12</text>
<text x="183.5" y="31.3" transform="rotate(-90 183.5 31.3)">13</text>
<text x="186.1" y="31.3" transform="rotate(-90 186.1 31.3)">14</text>
<text x="201.9" y="33.6">Sensor de luminosidade</text>
<text x="234.2" y="34.4" transform="rotate(-90 234.2 34.4)">1</text>
<text x="4.3" y="37.5">RB1</text>
<text x="4.3" y="40">RB2</text>
<text x="17.1" y="36.3">34</text>
<text x="17.1" y="38.8">35</text>
<text x="17.1" y="41.4">36</text>
<text x="22.9" y="37.5">RB1/AN10/INT1/SCK/SCL</text>
<text x="22.9" y="40">RB2/AN8/INT2/VMO</text>
<text x="62.7" y="37.5">RD1/SPP1</text>
<text x="62.7" y="40">RD2/SPP2</text>
<text x="75" y="36.3">20</text>
<text x="75" y="38.8">21</text>
<text x="75" y="41.4">22</text>
<text x="86.4" y="37.5">RD1</text>
<text x="86.4" y="40">RD2</text>
<text x="164.4" y="41.9" transform="rotate(-90 164.4 41.9)">E</text>
<text x="4.3" y="42.6">RB3</text>
<text x="4.3" y="45.1">RB4</text>
<text x="4.3" y="47.7">RB5</text>
<text x="17.1" y="43.9">37</text>
<text x="17.1" y="46.5">38</text>
<text x="22.9" y="42.6">RB3/AN9/CCP2/VPO</text>
<text x="22.9" y="45.1">RB4/AN11/KBI0/CSSPP</text>
<text x="22.9" y="47.7">RB5/KBI1/PGM</text>
<text x="58.8" y="47.7">RD5/SPP5/P1B</text>
<text x="62.7" y="42.6">RD3/SPP3</text>
<text x="62.7" y="45.1">RD4/SPP4</text>
<text x="75" y="43.9">27</text>
<text x="75" y="46.5">28</text>
<text x="86.4" y="42.6">RD3</text>
<text x="86.4" y="45.1">RD4</text>
<text x="86.4" y="47.7">RD5</text>
<text x="159.3" y="43.2" transform="rotate(-90 159.3 43.2)">RS</text>
<text x="161.9" y="43.6" transform="rotate(-90 161.9 43.6)">RW</text>
<text x="179.7" y="43" transform="rotate(-90 179.7 43)">D4</text>
<text x="182.2" y="43" transform="rotate(-90 182.2 43)">D5</text>
<text x="184.7" y="43" transform="rotate(-90 184.7 43)">D6</text>
<text x="187.3" y="43" transform="rotate(-90 187.3 43)">D7</text>
<text x="238.9" y="42.3">TORCH_LDR</text>
<text x=".7" y="50.2">EN_ATU</text>
<text x=".7" y="52.7">EN_LCD</text>
<text x="17.1" y="49">39</text>
<text x="17.1" y="51.5">40</text>
<text x="22.9" y="50.2">RB6/KBI2/PGC</text>
<text x="22.9" y="52.7">RB7/KBI3/PGD</text>
<text x="58.8" y="50.2">RD6/SPP6/P1C</text>
<text x="58.8" y="52.7">RD7/SPP7/P1D</text>
<text x="75" y="49">29</text>
<text x="75" y="51.5">30</text>
<text x="86.4" y="50.2">RD6</text>
<text x="86.4" y="52.7">RD7</text>
<text x="133.1" y="51.4">1k</text>
<text x="222.6" y="52.7">AN2</text>
<text x="234.2" y="50.6" transform="rotate(-90 234.2 50.6)">2</text>
<text x="56.4" y="57.8">RE0/AN5/CK1SPP</text>
<text x="75" y="56.6">8</text>
<text x="75" y="59.2">9</text>
<text x="143.8" y="55.3">RD3</text>
<text x="143.8" y="57.8">RD2</text>
<text x="160.3" y="54.1">2</text>
<text x="160.3" y="56.6">3</text>
<text x="160.3" y="59.2">4</text>
<text x="165.1" y="55.3">D0</text>
<text x="165.1" y="57.8">D1</text>
<text x="175.4" y="55.3">Q0</text>
<text x="175.4" y="57.8">Q1</text>
<text x="181.6" y="54.1">19</text>
<text x="181.6" y="56.6">18</text>
<text x="181.6" y="59.2">17</text>
<text x="193" y="55.3">D7</text>
<text x="193" y="57.8">D6</text>
<text x="214.3" y="59.3">Sensor temperatura</text>
<text x="17.1" y="64.2">18</text>
<text x="22.9" y="65.4">VUSB</text>
<text x="56.4" y="60.4">RE1/AN6/CK2SPP</text>
<text x="57.3" y="62.9">RE2/AN7/OESPP</text>
<text x="58.3" y="65.4">RE3/MCLR/VPP</text>
<text x="75" y="61.7">10</text>
<text x="75" y="64.2">1</text>
<text x="86.4" y="65.4">mclr</text>
<text x="143.8" y="60.4">RD1</text>
<text x="143.8" y="62.9">RD0</text>
<text x="160.3" y="61.7">5</text>
<text x="160.3" y="64.2">6</text>
<text x="165.1" y="60.4">D2</text>
<text x="165.1" y="62.9">D3</text>
<text x="165.1" y="65.4">D4</text>
<text x="175.4" y="60.4">Q2</text>
<text x="175.4" y="62.9">Q3</text>
<text x="175.4" y="65.4">Q4</text>
<text x="181.6" y="61.7">16</text>
<text x="181.6" y="64.2">15</text>
<text x="193" y="60.4">D5</text>
<text x="193" y="62.9">D4</text>
<text x="21.5" y="69.4">PIC18F4550</text>
<text x="143.8" y="68">RD6</text>
<text x="143.8" y="70.5">RD5</text>
<text x="160.3" y="66.8">7</text>
<text x="160.3" y="69.3">8</text>
<text x="160.3" y="71.9">9</text>
<text x="165.1" y="68">D5</text>
<text x="165.1" y="70.5">D6</text>
<text x="175.4" y="68">Q5</text>
<text x="175.4" y="70.5">Q6</text>
<text x="181.6" y="66.8">14</text>
<text x="181.6" y="69.3">13</text>
<text x="181.6" y="71.9">12</text>
<text x="193" y="68">E</text>
<text x="193" y="70.5">RW</text>
<text x="235.8" y="67">1</text>
<text x="143.8" y="73.1">RD4</text>
<text x="159.3" y="76.9">11</text>
<text x="165.1" y="73.1">D7</text>
<text x="175.4" y="73.1">Q7</text>
<text x="193" y="73.1">RS</text>
<text x="235.8" y="75.9">27.0</text>
<text x="244" y="75.6">LM35</text>
<text x="16.6" y="79.3">OK</text>
<text x="35.6" y="78.1">RB0</text>
<text x="106.1" y="81.4" transform="rotate(-90 106.1 81.4)">col1</text>
<text x="116.2" y="81.4" transform="rotate(-90 116.2 81.4)">col2</text>
<text x="126.4" y="81.4" transform="rotate(-90 126.4 81.4)">col3</text>
<text x="132.7" y="78.1">EN_LCD</text>
<text x="160.3" y="79.5">1</text>
<text x="165.1" y="78.1">LE</text>
<text x="165.1" y="80.7">OE</text>
<text x="213" y="83.7">AN0</text>
<text x="228.9" y="82.3">2</text>
<text x="233.7" y="83.5">VOUT</text>
<text x="16.6" y="89.5">Cancelar</text>
<text x="35.6" y="88.3">RB1</text>
<text x="39.2" y="85.6">10k</text>
<text x="163.6" y="84.6">74HC573</text>
<text x="39.2" y="95.7">10k</text>
<text x="151.1" y="90.6">10k</text>
<text x="238.1" y="92.2">3</text>
<text x="19.1" y="99.6">Direita</text>
<text x="35.6" y="98.4">RB2</text>
<text x="109.5" y="100.6">1N4148</text>
<text x="119.7" y="100.6">1N4148</text>
<text x="129.7" y="100.6">1N4148</text>
<text x="39.2" y="105.9">10k</text>
<text x="16.6" y="109.7">Esquerda</text>
<text x="35.6" y="108.5">RB3</text>
<text x="85.1" y="108.3">10k10k10k10k</text>
<text x="19.1" y="119.9">Cima</text>
<text x="35.6" y="118.7">RB4</text>
<text x="39.2" y="116">10k</text>
<text x="106.1" y="115.3" transform="rotate(-90 106.1 115.3)">1</text>
<text x="116.2" y="115.3" transform="rotate(-90 116.2 115.3)">2</text>
<text x="126.4" y="115.3" transform="rotate(-90 126.4 115.3)">3</text>
<text x="67.8" y="121.2">linha1</text>
<text x="99.1" y="121.2">A</text>
<text x="35.6" y="128.9">RB5</text>
<text x="39.2" y="126.2">10k</text>
<text x="69" y="131.4">linha2</text>
<text x="99.1" y="131.4">B</text>
<text x="19.1" y="132.6">Baixo</text>
<text x="39.2" y="136.3">10k</text>
<text x="69" y="141.6">linha3</text>
<text x="99.1" y="141.6">C</text>
<text x="9.6" y="152.7" transform="rotate(-90 9.6 152.7)">gnd</text>
<text x="69" y="151.7">linha4</text>
<text x="99.1" y="151.7">D</text>
<text x="180.3" y="154.3">OSC1</text>
<text x="62.9" y="161" transform="rotate(-90 62.9 161)">p</text>
<text x="153.4" y="158.2">22pF</text>
<text x="168.3" y="156.2" transform="rotate(-90 168.3 156.2)">1</text>
<text x="4.2" y="167">p</text>
<text x="73.7" y="167">gnd</text>
<text x="168.3" y="167.4" transform="rotate(-90 168.3 167.4)">2</text>
<text x="174.2" y="164.1">CRYSTAL</text>
<text x="24" y="169.4">10k</text>
<text x="45.8" y="172">mclr</text>
<text x="153.4" y="173.4">22pF</text>
<text x="180.3" y="169.5">OSC2</text>
</g>
<g font-size="1.4">
<text x="75" y="30.7">Relés, Bombas, coolers, LCD</text>
<text x="137" y="44.9">50%</text>
</g>
</svg>
